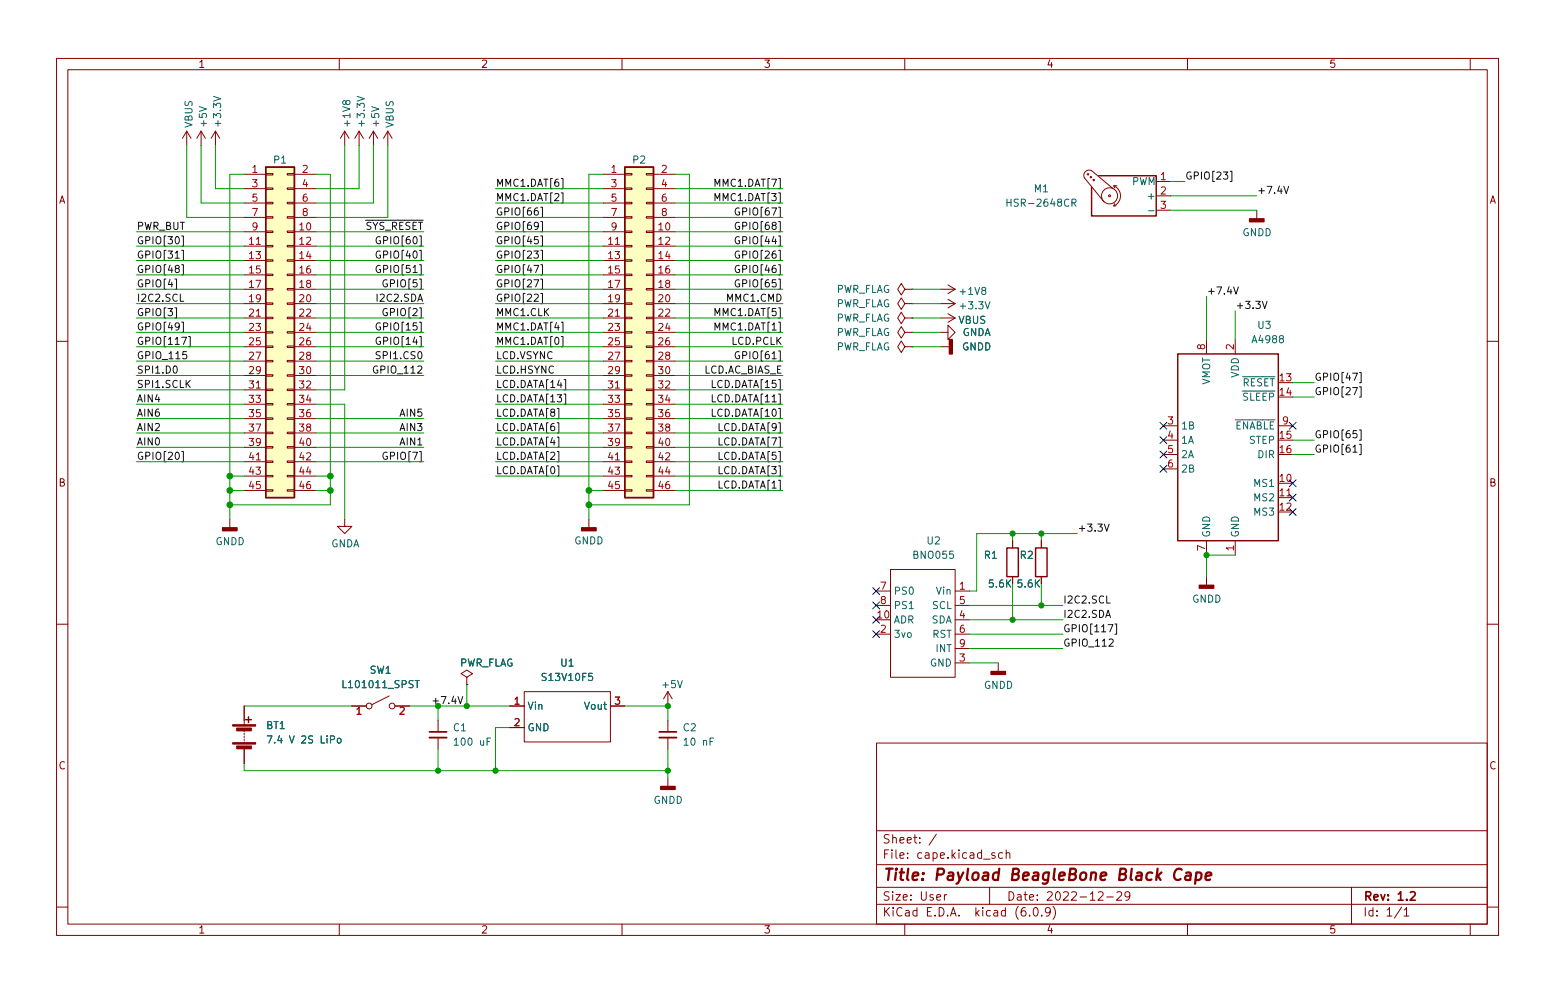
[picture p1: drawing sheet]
<svg xmlns="http://www.w3.org/2000/svg" width="275mm" height="175mm" viewBox="0 0 275 175" stroke-linecap="round" stroke-linejoin="round" font-family="sans-serif">
<g fill="none" stroke="#840000" stroke-width=".18">
<path d="M10 10.3h255v155h-255zM12 12.3h251v151h-251zM60 10.3v2M110 10.3v2M160 10.3v2M210 10.3v2M260 10.3v2M33 23.2l-.7 1.3M33 23.2v2.5M33 23.2l.8 1.3M35.6 23.2l-.8 1.3M35.6 23.2v2.5"/>
<path d="M35.6 23.2l.7 1.3M38.1 23.2l-.8 1.3M38.1 23.2v2.5M38.1 23.2l.8 1.3M43.2 30.8h3.8M43.2 33.3h3.8M43.2 35.9h3.8M43.2 38.4h3.8M47 38.3h1.3v.3h-1.3zM47 35.8h1.3v.2h-1.3zM47 33.2h1.3v.3h-1.3zM47 30.7h1.3v.2h-1.3z"/>
<path d="M50.8 38.3h1.3v.3h-1.3zM50.8 35.8h1.3v.2h-1.3zM50.8 33.2h1.3v.3h-1.3zM50.8 30.7h1.3v.2h-1.3zM52.1 30.8h3.8M52.1 33.3h3.8M52.1 35.9h3.8M52.1 38.4h3.8M61 23.2l-.8 1.3M61 23.2v2.5M61 23.2l.7 1.3M63.5 23.2l-.8 1.3"/>
<path d="M63.5 23.2v2.5M63.5 23.2l.8 1.3M66 23.2l-.7 1.3M66 23.2v2.5M66 23.2l.8 1.3M68.6 23.2l-.8 1.3M68.6 23.2v2.5M68.6 23.2l.7 1.3M106.7 30.8h3.8M106.7 33.3h3.8M106.7 35.9h3.8M106.7 38.4h3.8"/>
<path d="M110.5 38.3h1.3v.3h-1.3zM110.5 35.8h1.3v.2h-1.3zM110.5 33.2h1.3v.3h-1.3zM110.5 30.7h1.3v.2h-1.3zM114.3 38.3h1.3v.3h-1.3zM114.3 35.8h1.3v.2h-1.3zM114.3 33.2h1.3v.3h-1.3zM114.3 30.7h1.3v.2h-1.3zM115.6 30.8h3.8M115.6 33.3h3.8M115.6 35.9h3.8M115.6 38.4h3.8"/>
<path d="M196.8 33.3l-3.8-3.1a.94 .94 0 0 0-1.1 .1 .94 .94 0 0 0-.1 1.1l3.4 4.2M197 32.8a1.93 1.93 0 0 1 1.1 1.8 1.93 1.93 0 0 1-1.1 1.8M197 36.4h.4M197 32.8h.5M197 32.8l.1 .4M197.1 36l-.1 .4M204.5 32.1h2.5M204.5 34.6h2.5M204.5 37.2h2.5M222.2 37.2v1.5M43.2 51.1h3.8M43.2 41h3.8"/>
<path d="M43.2 43.5h3.8M43.2 46h3.8M43.2 48.6h3.8M43.2 53.7h3.8M43.2 56.2h3.8M43.2 58.7h3.8M47 58.6h1.3v.3h-1.3zM47 56.1h1.3v.2h-1.3zM47 53.5h1.3v.3h-1.3zM47 51h1.3v.3h-1.3zM47 48.5h1.3v.2h-1.3zM47 45.9h1.3v.3h-1.3z"/>
<path d="M47 43.4h1.3v.2h-1.3zM47 40.8h1.3v.3h-1.3zM50.8 58.6h1.3v.3h-1.3zM50.8 56.1h1.3v.2h-1.3zM50.8 53.5h1.3v.3h-1.3zM50.8 51h1.3v.3h-1.3zM50.8 48.5h1.3v.2h-1.3zM50.8 45.9h1.3v.3h-1.3zM50.8 43.4h1.3v.2h-1.3zM50.8 40.8h1.3v.3h-1.3zM52.1 51.1h3.8M52.1 41h3.8"/>
<path d="M52.1 43.5h3.8M52.1 46h3.8M52.1 48.6h3.8M52.1 53.7h3.8M52.1 56.2h3.8M52.1 58.7h3.8M106.7 51.1h3.8M106.7 41h3.8M106.7 43.5h3.8M106.7 46h3.8M106.7 48.6h3.8M106.7 53.7h3.8"/>
<path d="M106.7 56.2h3.8M106.7 58.7h3.8M110.5 58.6h1.3v.3h-1.3zM110.5 56.1h1.3v.2h-1.3zM110.5 53.5h1.3v.3h-1.3zM110.5 51h1.3v.3h-1.3zM110.5 48.5h1.3v.2h-1.3zM110.5 45.9h1.3v.3h-1.3zM110.5 43.4h1.3v.2h-1.3zM110.5 40.8h1.3v.3h-1.3zM114.3 58.6h1.3v.3h-1.3zM114.3 56.1h1.3v.2h-1.3z"/>
<path d="M114.3 53.5h1.3v.3h-1.3zM114.3 51h1.3v.3h-1.3zM114.3 48.5h1.3v.2h-1.3zM114.3 45.9h1.3v.3h-1.3zM114.3 43.4h1.3v.2h-1.3zM114.3 40.8h1.3v.3h-1.3zM115.6 51.1h3.8M115.6 41h3.8M115.6 43.5h3.8M115.6 46h3.8M115.6 48.6h3.8M115.6 53.7h3.8"/>
<path d="M115.6 56.2h3.8M115.6 58.7h3.8M160 58.7l-.6-1-.7 1 .7 1.1 .6-1.1h1.3M160 51.1l-.6-1-.7 1 .7 1 .6-1h1.3M160 53.7l-.6-1.1-.7 1.1 .7 1 .6-1h1.3M160 56.2l-.6-1-.7 1 .7 1 .6-1h1.3M161.3 58.7h.1M161.3 51.1h.1M161.3 53.7h.1M161.3 56.2h.1M166.4 58.7h1.2v-1.2l1.3 1.2-1.3 1.3v-1.3M166.4 51.1h2.5"/>
<path d="M166.4 53.7h2.5M166.4 56.2h2.5M167.6 50.4l1.3 .7M167.6 55.4l1.3 .8M167.6 52.9l1.3 .8M168.9 51.1l-1.3 .8M168.9 56.2l-1.3 .8M168.9 53.7l-1.3 .7M10 60.3h2M43.2 61.3h3.8M43.2 63.8h3.8M43.2 66.4h3.8"/>
<path d="M43.2 68.9h3.8M43.2 71.4h3.8M43.2 74h3.8M43.2 76.5h3.8M43.2 79.1h3.8M47 78.9h1.3v.3h-1.3zM47 76.4h1.3v.3h-1.3zM47 73.9h1.3v.2h-1.3zM47 71.3h1.3v.3h-1.3zM47 68.8h1.3v.2h-1.3zM47 66.2h1.3v.3h-1.3zM47 63.7h1.3v.3h-1.3z"/>
<path d="M47 61.2h1.3v.2h-1.3zM50.8 78.9h1.3v.3h-1.3zM50.8 76.4h1.3v.3h-1.3zM50.8 73.9h1.3v.2h-1.3zM50.8 71.3h1.3v.3h-1.3zM50.8 68.8h1.3v.2h-1.3zM50.8 66.2h1.3v.3h-1.3zM50.8 63.7h1.3v.3h-1.3zM50.8 61.2h1.3v.2h-1.3zM52.1 61.3h3.8M52.1 63.8h3.8M52.1 66.4h3.8"/>
<path d="M52.1 68.9h3.8M52.1 71.4h3.8M52.1 74h3.8M52.1 76.5h3.8M52.1 79.1h3.8M106.7 61.3h3.8M106.7 63.8h3.8M106.7 66.4h3.8M106.7 68.9h3.8M106.7 71.4h3.8M106.7 74h3.8M106.7 76.5h3.8"/>
<path d="M106.7 79.1h3.8M110.5 78.9h1.3v.3h-1.3zM110.5 76.4h1.3v.3h-1.3zM110.5 73.9h1.3v.2h-1.3zM110.5 71.3h1.3v.3h-1.3zM110.5 68.8h1.3v.2h-1.3zM110.5 66.2h1.3v.3h-1.3zM110.5 63.7h1.3v.3h-1.3zM110.5 61.2h1.3v.2h-1.3zM114.3 78.9h1.3v.3h-1.3zM114.3 76.4h1.3v.3h-1.3zM114.3 73.9h1.3v.2h-1.3z"/>
<path d="M114.3 71.3h1.3v.3h-1.3zM114.3 68.8h1.3v.2h-1.3zM114.3 66.2h1.3v.3h-1.3zM114.3 63.7h1.3v.3h-1.3zM114.3 61.2h1.3v.2h-1.3zM115.6 61.3h3.8M115.6 63.8h3.8M115.6 66.4h3.8M115.6 68.9h3.8M115.6 71.4h3.8M115.6 74h3.8M115.6 76.5h3.8"/>
<path d="M115.6 79.1h3.8M160 61.3l-.6-1-.7 1 .7 1 .6-1h1.3M161.3 61.3h.1M166.4 61.3h1.5M205.7 75.3h2.6M205.7 77.8h2.6M213.4 60v2.6M218.4 60v2.6M226.1 75.3h2.5M263 60.3h2M40.6 91.8v1.5M43.2 81.6h3.8"/>
<path d="M43.2 84.1h3.8M43.2 86.7h3.8M47 86.6h1.3v.2h-1.3zM47 84h1.3v.3h-1.3zM47 81.5h1.3v.2h-1.3zM50.8 86.6h1.3v.2h-1.3zM50.8 84h1.3v.3h-1.3zM50.8 81.5h1.3v.2h-1.3zM52.1 81.6h3.8M52.1 84.1h3.8M52.1 86.7h3.8M61 91.8v1.2h1.2l-1.2 1.3-1.3-1.3h1.3"/>
<path d="M104.1 91.8v1.5M106.7 81.6h3.8M106.7 84.1h3.8M106.7 86.7h3.8M110.5 86.6h1.3v.2h-1.3zM110.5 84h1.3v.3h-1.3zM110.5 81.5h1.3v.2h-1.3zM114.3 86.6h1.3v.2h-1.3zM114.3 84h1.3v.3h-1.3zM114.3 81.5h1.3v.2h-1.3zM115.6 81.6h3.8M115.6 84.1h3.8"/>
<path d="M115.6 86.7h3.8M179.1 95.6v1.2M184.1 95.6v1.2M205.7 80.3h2.6M205.7 82.9h2.6M213.4 95.6v2.5M218.4 95.6v2.5M226.1 88h2.5M10 110.3h2M82.5 119.7l1.1-.6-1.1-.7-1 .7 1 .6v1.3M154.9 104.5h2.6M154.9 112.1h2.6"/>
<path d="M154.9 107h2.6M157.5 100.7h11.4v19h-11.4zM168.9 104.5h2.5M168.9 112.1h2.5M168.9 117.2h2.5M168.9 109.5h2.5M168.9 107h2.5M168.9 114.6h2.5M176.5 117.2v1.5M179.1 101.9v1.3M184.1 101.9v1.3M213.4 101.9v1.5"/>
<path d="M263 110.3h2M43.2 124.8v3.3M43.2 129.1v.3M43.2 129.6v.3M43.2 130.1v.3M43.2 130.6v.3M43.2 131.1v.3M43.2 132.4v2.5M62.2 124.8h2.6M68.8 123l-3 1.5M69.8 124.8h2.6M77.5 127.3v2.1"/>
<path d="M77.5 130.4v2M82.5 121h.1M90.2 124.8h2.5M90.2 128.6h2.5M92.7 122.2h15.2v8.9h-15.2zM107.9 124.8h2.6M118.1 122.2v2.6M118.1 127.3v2.1M118.1 130.4v2M118.1 137.5v1.5M118.1 122.2l-.8 1.3M118.1 122.2l.8 1.3"/>
<path d="M155 131.3h108v32h-108zM155 159.8h108M155 156.8h108M155 152.8h108M155 146.8h108M165.6 147.4l-1.3 2M167 158.1v1M167.4 158.1l-.2 .1-.2 .2M175 156.8v3M175.9 150.8l-.3-.1-.2 .2v.2l.5 .2v.3h-.5M177.3 150.8l-.4-.1-.3 .3v.4l.1 .2h.6M177.9 150.9l.3-.2 .3 .1 .1 .9"/>
<path d="M177.9 150.2v1.5M194.2 157.8l.6-.2 .2 .2 .1 .2-.9 1.1h.9M195.7 158.5h1.2M197.5 157.8l.6-.2 .2 .2 .1 .2-1 1.1h1M199.8 158.3l-.3 .2h-.4l-.2-.2 .2-.6 .4-.1 .2 .2a.99 .99 0 0 1-.3 1.3h-.3M239 156.8v6.5M10 160.3h2M60 163.3v2M110 163.3v2M160 163.3v2M182.1 161.8v.1M182.9 160.5l.2-.1a.81 .81 0 0 1 .6 .6 .81 .81 0 0 1-.3 .8l-.2 .1a.81 .81 0 0 1-.6-.6 .81 .81 0 0 1 .3-.8z"/>
<path d="M184.2 161.8v.1M185.7 161.1l-.3 .2h-.2l-.3-.2 .1-.6 .4-.1 .3 .2a.99 .99 0 0 1-.4 1.3h-.3M186.2 160.2a1.72 1.72 0 0 1 0 2.3M210 163.3v2M247.9 160.3l-1.3 2M248.3 160.8l.4-.4v1.5M248.3 161.9h.9M260 163.3v2M263 160.3h2"/>
<circle cx="192.4" cy="30.8" r=".13"/>
<circle cx="192.9" cy="31.3" r=".13"/>
<circle cx="193.4" cy="31.8" r=".13"/>
<circle cx="196.2" cy="34.6" r=".18"/>
<circle cx="196.2" cy="34.6" r="1.42"/>
<circle cx="65.3" cy="124.8" r=".51"/>
<circle cx="69.3" cy="124.8" r=".51"/>
</g>
<path d="M75.9 129.4h3.1M116.6 129.4h3M249.4 157.8l.6-.2 .2 .2 .1 .2-1 1.1h1" fill="none" stroke="#840000" stroke-width=".3"/>
<path d="M209 153.7a.88 .88 0 0 0-1 0 .88 .88 0 0 0-.4 1 .69 .69 0 0 0 .3 .8 .69 .69 0 0 0 .9-.2M209.8 154.3l.2-.1 .5 .1v1.2M210.6 154.7l-.7 .1a.4 .4 0 0 0-.3 .3 .4 .4 0 0 0 .2 .4l.7-.1M211.6 154.3l.2-.1 .5 .1 .2 .3-.1 .6a.66 .66 0 0 1-1 .2M211.6 154.2l-.3 2M213.2 154.9l1-.2-.1-.4-.1-.1-.6 .1-.2 .9 .2 .3 .6-.1" fill="none" stroke="#840000" stroke-width=".4"/>
<path d="M178.1 35.2v1.3M178.1 35.8h.7M189.6 35.9l.6-.1 .1-.2-.1-.3-.6-.1v1.3M189.9 35.9l.4 .6M203.1 37.2h1M47.3 130.1h.8l-.5 1.2M59.7 130.6l.2-.1 .4 .1v.5l-.1 .2h-.3l-.2-.1zM73.4 120.3h.7" fill="none" stroke="#006464" stroke-width=".18"/>
<path d="M47 29.5h5.1v58.5h-5.1zM110.5 29.5h5.1v58.5h-5.1zM194.3 31.1h10.2v7.1h-11.5v-5.1M208.3 62.6h17.8v33h-17.8zM178.1 96.8h2v5.1h-2zM183.1 96.8h2.1v5.1h-2.1zM43.4 127.2h1M43.9 126.7v1" fill="none" stroke="#840000" stroke-width=".25"/>
<g fill="#ffffc2" stroke="#ffffc2" stroke-width=".18">
<path d="M47 29.5h5.1v58.5h-5.1z"/>
<path d="M110.5 29.5h5.1v58.5h-5.1z"/>
</g>
<path d="M75.9 130.4h3.1M116.6 130.4h3" fill="none" stroke="#840000" stroke-width=".33"/>
<g fill="#840000" stroke="#840000" stroke-width=".25">
<path d="M212.1 103.4h2.5v.6h-2.5z"/>
<path d="M116.8 139h2.6v.5h-2.6z"/>
<path d="M221 38.7h2.5v.5h-2.5z"/>
<path d="M102.9 93.3h2.5v.5h-2.5z"/>
<path d="M175.3 118.7h2.5v.5h-2.5z"/>
<path d="M167.9 60h.5v2.6h-.5z"/>
<path d="M39.4 93.3h2.5v.5h-2.5z"/>
</g>
<g fill="#840000" stroke="#840000" stroke-width=".18">
<path d="M41.1 131.3h4.1v.2h-4.1z"/>
<path d="M41.1 128.1h4.1v.2h-4.1z"/>
<path d="M41.9 131.8h2.5v.6h-2.5z"/>
<path d="M41.9 128.7h2.5v.5h-2.5z"/>
</g>
<g fill="none" stroke="#0f0f0f" stroke-width=".18">
<path d="M95.6 36.6h.3v1.8h-.3M95.6 39.2h.3v1.8h-.3M99.3 34.1h.3v1.8h-.3M99.3 31.5h.3v1.9h-.3M126.4 35.5v-1.3l.5 .9 .4-.9v1.3M126.4 32.9v-1.2l.5 .9 .4-.9v1.2M130.7 36.8a.59 .59 0 0 0-.7 .6 .59 .59 0 0 0 .7 .6l.1-.5h-.2M130.7 39.3a.59 .59 0 0 0-.7 .6 .59 .59 0 0 0 .7 .6l.1-.5h-.2M217.5 30.3h.4v1.8h-.4M227 32.9l.5 1.3 .4-1.3M30.9 54.4h.3v1.8h-.3M30.9 49.3h.3v1.8h-.3"/>
<path d="M31.9 52v1.3h.6M32.1 56.9h.3v1.9h-.3M32.1 46.8h.3v1.8h-.3M32.1 41.7h.3v1.8h-.3M32.1 44.2h.3v1.9h-.3M33.3 59.5h.3v1.8h-.3M67.2 47a.59 .59 0 0 0-.7 .5 .59 .59 0 0 0 .7 .6l.1-.5h-.2M67.2 44.4a.59 .59 0 0 0-.7 .6 .59 .59 0 0 0 .7 .6l.1-.5h-.2M67.2 41.9a.59 .59 0 0 0-.7 .6 .59 .59 0 0 0 .7 .5l.1-.4h-.2M67.2 57.1a.59 .59 0 0 0-.7 .6 .59 .59 0 0 0 .7 .6l.1-.5h-.2M67.2 59.7a.59 .59 0 0 0-.7 .5 .59 .59 0 0 0 .7 .6l.1-.5h-.2M68.4 49.5a.59 .59 0 0 0-.7 .6 .59 .59 0 0 0 .7 .6l.1-.5h-.2"/>
<path d="M68.4 54.6a.59 .59 0 0 0-.7 .6 .59 .59 0 0 0 .7 .5l.1-.4h-.2M95.6 41.7h.3v1.8h-.3M95.6 49.3h.3v1.8h-.3M95.6 44.2h.3v1.9h-.3M95.6 46.8h.3v1.8h-.3M95.6 51.9h.3v1.8h-.3M99.3 56.9h.3v1.9h-.3M99.3 59.5h.3v1.8h-.3M126.4 55.8v-1.3l.5 .9 .4-.9v1.3M126.4 58.3v-1.2l.5 .9 .4-.9v1.2M130.7 47a.59 .59 0 0 0-.7 .5 .59 .59 0 0 0 .7 .6l.1-.5h-.2M130.7 41.9a.59 .59 0 0 0-.7 .6 .59 .59 0 0 0 .7 .5l.1-.4h-.2"/>
<path d="M130.7 44.4a.59 .59 0 0 0-.7 .6 .59 .59 0 0 0 .7 .6l.1-.5h-.2M130.7 49.5a.59 .59 0 0 0-.7 .6 .59 .59 0 0 0 .7 .6l.1-.5h-.2M218.2 50.7l.4 1.3 .4-1.3M223.2 53.3l.5 1.2 .4-1.2M30.8 64.7h.1a.68 .68 0 0 1 .5 .6 .68 .68 0 0 1-.5 .7 .84 .84 0 0 1-.1-1.3zM32.1 79.8h.3v1.8h-.3M33 62.1h-.6l-.1 .6 .2-.1 .4 .1 .1 .2v.4l-.2 .1-.5-.1M66.7 64.7a.59 .59 0 0 0-.7 .6 .59 .59 0 0 0 .7 .6l.1-.5h-.2M67.2 62.2l-.5-.1-.1 .2v.3l.5 .3 .1 .3-.2 .2h-.5M68.4 80a.59 .59 0 0 0-.7 .6 .59 .59 0 0 0 .7 .5l.1-.4h-.2M99.7 67.1h.3v1.8h-.3M99.7 69.6h.3v1.9h-.3"/>
<path d="M130.7 62.2a.59 .59 0 0 0-.7 .6 .59 .59 0 0 0 .7 .6l.1-.5h-.2M240.4 76h.3v1.8h-.3M240.4 78.5h.3v1.8h-.3M240.4 65.8h.3v1.8h-.3M240.4 68.4h.3v1.8h-.3M195.3 92.6l.4 1.3 .4-1.3M195.7 105.3v1.3h.6M196.1 113.1l.5-.2 .3 .4-.8 .9h.8M197.2 110.3h.3v1.8h-.3M81 123.1l.4 1.3 .4-1.3"/>
</g>
<g fill="none" stroke="#009600" stroke-width=".18">
<path d="M33 25.7v12.7h10.2M35.6 25.7v10.2h7.6M38.1 25.7v7.6h5.1M43.2 30.8h-2.6v61M55.9 30.8h2.5v58.4h-17.8M61 25.7v43.2h-5.1M63.5 25.7v7.6h-7.6M66 25.7v10.2h-10.1M68.6 25.7v12.7h-12.7M87.6 38.4h19.1M87.6 33.3h19.1M87.6 35.9h19.1"/>
<path d="M106.7 30.8h-2.6v61M119.4 38.4h19M119.4 33.3h19M119.4 35.9h19M119.4 30.8h2.5v58.4h-17.8M207 32.1h2.5M207 34.6h15.2M207 37.2h15.2M24.1 53.7h19.1M24.1 56.2h19.1M24.1 48.6h19.1M24.1 41h19.1"/>
<path d="M24.1 46h19.1M24.1 43.5h19.1M24.1 58.7h19.1M24.1 51.1h19.1M55.9 53.7h19M55.9 56.2h19M55.9 48.6h19M55.9 41h19M55.9 46h19M55.9 43.5h19M55.9 58.7h19M55.9 51.1h19"/>
<path d="M87.6 53.7h19.1M87.6 56.2h19.1M87.6 48.6h19.1M87.6 41h19.1M87.6 46h19.1M87.6 43.5h19.1M87.6 58.7h19.1M87.6 51.1h19.1M119.4 53.7h19M119.4 56.2h19M119.4 48.6h19M119.4 41h19"/>
<path d="M119.4 46h19M119.4 43.5h19M119.4 58.7h19M119.4 51.1h19M161.3 53.7h5.1M161.3 56.2h5.1M161.3 58.7h5.1M161.3 51.1h5.1M213.4 52.4v7.6M218.4 54.9v5.1M24.1 63.8h19.1M24.1 66.4h19.1"/>
<path d="M24.1 71.4h19.1M24.1 61.3h19.1M24.1 74h19.1M24.1 76.5h19.1M24.1 79.1h19.1M24.1 68.9h19.1M55.9 63.8h19M55.9 66.4h19M55.9 71.4h5.1v20.4M55.9 61.3h19M55.9 74h19M55.9 76.5h19"/>
<path d="M55.9 79.1h19M87.6 63.8h19.1M87.6 66.4h19.1M87.6 71.4h19.1M87.6 61.3h19.1M87.6 74h19.1M87.6 76.5h19.1M87.6 79.1h19.1M87.6 68.9h19.1M119.4 63.8h19M119.4 66.4h19M119.4 71.4h19"/>
<path d="M119.4 61.3h19M119.4 74h19M119.4 76.5h19M119.4 79.1h19M119.4 68.9h19M161.3 61.3h5.1M228.6 67.6h3.8M228.6 70.2h3.8M228.6 77.8h3.8M24.1 81.6h19.1M40.6 84.1h2.6M40.6 86.7h2.6"/>
<path d="M55.9 81.6h19M55.9 84.1h2.5M55.9 86.7h2.5M87.6 81.6h19.1M87.6 84.1h19.1M104.1 86.7h2.6M119.4 81.6h19M119.4 84.1h19M119.4 86.7h19M179.1 94.3v1.3M184.1 94.3v1.3M190.5 94.3h-17.8v10.2h-1.3"/>
<path d="M218.4 98.1h-5v3.8M228.6 80.3h3.8M171.4 109.5h16.6M171.4 117.2h5.1M171.4 114.6h16.6M171.4 107h16.6M171.4 112.1h16.6M179.1 103.2v6.3M184.1 103.2v3.8M43.2 124.8h19M43.2 134.9v1.3h74.9M72.4 124.8h17.8"/>
<path d="M77.5 124.8v2.5M77.5 132.4v3.8M82.5 121v3.8M90.2 128.6h-2.6v7.6M110.5 124.8h7.6v2.5M118.1 132.4v5.1"/>
</g>
<g fill="none" stroke="#000084" stroke-width=".18">
<path d="M205.1 74.6l1.2 1.3M205.1 77.2l1.2 1.2M205.1 79.7l1.2 1.2M206.3 74.6l-1.2 1.3M206.3 77.2l-1.2 1.2M206.3 79.7l-1.2 1.2M228 74.6l1.2 1.3M229.2 74.6l-1.2 1.3M205.1 82.3l1.2 1.2M206.3 82.3l-1.2 1.2M228 87.3l1.2 1.3M228 84.8l1.2 1.2"/>
<path d="M228 89.9l1.2 1.2M229.2 87.3l-1.2 1.3M229.2 84.8l-1.2 1.2M229.2 89.9l-1.2 1.2M154.3 108.9l1.2 1.3M154.3 111.5l1.2 1.2M154.3 106.4l1.2 1.2M154.3 103.9l1.2 1.2M155.5 108.9l-1.2 1.3M155.5 111.5l-1.2 1.2M155.5 106.4l-1.2 1.2M155.5 103.9l-1.2 1.2"/>
</g>
<g fill="#009600" stroke="#009600" stroke-width=".18">
<circle cx="179.1" cy="109.5" r=".46"/>
<circle cx="184.1" cy="107" r=".46"/>
<circle cx="213.4" cy="98.1" r=".46"/>
<circle cx="179.1" cy="94.3" r=".46"/>
<circle cx="184.1" cy="94.3" r=".46"/>
<circle cx="82.5" cy="124.8" r=".46"/>
<circle cx="104.1" cy="89.2" r=".51"/>
<circle cx="104.1" cy="86.7" r=".51"/>
<circle cx="118.1" cy="136.2" r=".46"/>
<circle cx="118.1" cy="124.8" r=".46"/>
<circle cx="77.5" cy="136.2" r=".46"/>
<circle cx="87.6" cy="136.2" r=".46"/>
<circle cx="77.5" cy="124.8" r=".46"/>
<circle cx="58.4" cy="84.1" r=".51"/>
<circle cx="40.6" cy="86.7" r=".51"/>
<circle cx="40.6" cy="89.2" r=".51"/>
<circle cx="40.6" cy="84.1" r=".51"/>
<circle cx="58.4" cy="86.7" r=".51"/>
</g>
<text font-size="2.8" fill="#840000" x="156" y="155.6">Title: Payload BeagleBone Black Cape</text>
<g font-size="2.1" fill="#840000">
<text x="156" y="149.1">Sheet: /</text>
<text x="156" y="151.8">File: cape.kicad_sch</text>
<text x="156" y="162">KiCad E.D.A. kicad (6.0.9)</text>
<text x="156" y="159.2">Size: User</text>
<text x="178" y="159.2">Date: 2022-12-29</text>
<text x="241" y="159.2">Rev: 1.2</text>
<text x="241" y="162">Id: 1/1</text>
</g>
<g font-size="1.8" fill="#840000">
<text x="35" y="12">1</text>
<text x="85" y="12">2</text>
<text x="135" y="12">3</text>
<text x="185" y="12">4</text>
<text x="235" y="12">5</text>
<text x="10.3" y="36">A</text>
<text x="263.4" y="36">A</text>
<text x="10.3" y="86">B</text>
<text x="263.4" y="86">B</text>
<text x="10.3" y="136">C</text>
<text x="263.4" y="136">C</text>
<text x="35" y="165">1</text>
<text x="85" y="165">2</text>
<text x="135" y="165">3</text>
<text x="185" y="165">4</text>
<text x="235" y="165">5</text>
</g>
<g font-size="1.8" fill="#006464">
<text x="34" y="22.6" transform="rotate(-90 34 22.6)">VBUS</text>
<text x="36.6" y="22.3" transform="rotate(-90 36.6 22.3)">+5V</text>
<text x="39.1" y="22.1" transform="rotate(-90 39.1 22.1)">+3.3V</text>
<text x="62" y="22.1" transform="rotate(-90 62 22.1)">+1V8</text>
<text x="64.5" y="22.1" transform="rotate(-90 64.5 22.1)">+3.3V</text>
<text x="67.1" y="22.3" transform="rotate(-90 67.1 22.3)">+5V</text>
<text x="69.6" y="22.6" transform="rotate(-90 69.6 22.6)">VBUS</text>
<text x="48.4" y="28.9">P1</text>
<text x="111.9" y="28.9">P2</text>
<text x="182.9" y="34">M1</text>
<text x="200.1" y="32.7">PWM</text>
<text x="203.4" y="35.2">+</text>
<text x="178.7" y="36.5">HSR-2648CR</text>
<text x="219.7" y="41.7">GNDD</text>
<text x="147.7" y="51.8">PWR_FLAG</text>
<text x="169.9" y="52.1">+1V8</text>
<text x="147.7" y="59.4">PWR_FLAG</text>
<text x="147.7" y="54.3">PWR_FLAG</text>
<text x="147.7" y="56.8">PWR_FLAG</text>
<text x="169.5" y="57.2">VBUS</text>
<text x="170" y="54.7">+3.3V</text>
<text x="170.1" y="59.4">GNDA</text>
<text x="222.5" y="58.1">U3</text>
<text x="147.7" y="61.9">PWR_FLAG</text>
<text x="170.1" y="61.9">GNDD</text>
<text x="221.6" y="60.6">A4988</text>
<text x="214" y="68.2" transform="rotate(-90 214 68.2)">VMOT</text>
<text x="218.3" y="68.3">~{RESET}</text>
<text x="218.4" y="70.8">~{SLEEP}</text>
<text x="219.1" y="66.8" transform="rotate(-90 219.1 66.8)">VDD</text>
<text x="208.8" y="75.9">1B</text>
<text x="216.9" y="75.9">~{ENABLE}</text>
<text x="208.8" y="78.4">1A</text>
<text x="208.8" y="81">2A</text>
<text x="208.8" y="83.5">2B</text>
<text x="220.9" y="78.4">STEP</text>
<text x="222.5" y="81">DIR</text>
<text x="221.9" y="86">MS1</text>
<text x="221.9" y="88.6">MS2</text>
<text x="214" y="95.1" transform="rotate(-90 214 95.1)">GND</text>
<text x="219.1" y="95.1" transform="rotate(-90 219.1 95.1)">GND</text>
<text x="221.9" y="91.1">MS3</text>
<text x="38.1" y="96.3">GNDD</text>
<text x="58.5" y="96.7">GNDA</text>
<text x="101.5" y="96.2">GNDD</text>
<text x="161.7" y="98.7">BNO055</text>
<text x="164" y="96.2">U2</text>
<text x="174.1" y="98.7">R1</text>
<text x="180.4" y="98.7">R2</text>
<text x="158" y="105.1">PS0</text>
<text x="158" y="107.6">PS1</text>
<text x="164.9" y="107.6">SCL</text>
<text x="165.6" y="105.1">Vin</text>
<text x="175" y="103.8">5.6K</text>
<text x="180.1" y="103.8">5.6K</text>
<text x="210.8" y="106.5">GNDD</text>
<text x="158" y="110.2">ADR</text>
<text x="158" y="112.7">3vo</text>
<text x="164.7" y="110.2">SDA</text>
<text x="164.9" y="112.7">RST</text>
<text x="65.4" y="119.1">SW1</text>
<text x="81.1" y="117.8">PWR_FLAG</text>
<text x="99.2" y="117.8">U1</text>
<text x="164.5" y="117.8">GND</text>
<text x="165.6" y="115.3">INT</text>
<text x="61" y="121.6">L101011_SPST</text>
<text x="93.2" y="125.4">Vin</text>
<text x="96.2" y="120.3">S13V10F5</text>
<text x="103.5" y="125.4">Vout</text>
<text x="117.3" y="121.6">+5V</text>
<text x="174" y="121.7">GNDD</text>
<text x="47.1" y="128.8">BT1</text>
<text x="48.3" y="131.4">7.4 V 2S LiPo</text>
<text x="80.2" y="129.2">C1</text>
<text x="80.7" y="131.8">100 uF</text>
<text x="93.2" y="129.2">GND</text>
<text x="120.8" y="129.2">C2</text>
<text x="121.2" y="131.8">10 nF</text>
<text x="115.6" y="142.1">GNDD</text>
</g>
<g font-size="1.8" fill="#a90000">
<text x="44.6" y="30.6">1</text>
<text x="44.6" y="33.1">3</text>
<text x="44.6" y="35.6">5</text>
<text x="53.5" y="30.6">2</text>
<text x="53.5" y="33.1">4</text>
<text x="53.5" y="35.6">6</text>
<text x="108.1" y="30.6">1</text>
<text x="108.1" y="33.1">3</text>
<text x="108.1" y="35.6">5</text>
<text x="117" y="30.6">2</text>
<text x="117" y="33.1">4</text>
<text x="117" y="35.6">6</text>
<text x="205.2" y="31.8">1</text>
<text x="205.2" y="34.4">2</text>
<text x="44.6" y="38.2">7</text>
<text x="44.6" y="40.7">9</text>
<text x="53" y="40.7">10</text>
<text x="53.5" y="38.2">8</text>
<text x="108.1" y="38.2">7</text>
<text x="108.1" y="40.7">9</text>
<text x="116.5" y="40.7">10</text>
<text x="117" y="38.2">8</text>
<text x="205.2" y="36.9">3</text>
<text x="44.1" y="43.3">11</text>
<text x="44.1" y="45.8">13</text>
<text x="53" y="43.3">12</text>
<text x="53" y="45.8">14</text>
<text x="107.6" y="43.3">11</text>
<text x="107.6" y="45.8">13</text>
<text x="116.5" y="43.3">12</text>
<text x="116.5" y="45.8">14</text>
<text x="44.1" y="48.3">15</text>
<text x="44.1" y="50.9">17</text>
<text x="44.1" y="53.4">19</text>
<text x="53" y="48.3">16</text>
<text x="53" y="50.9">18</text>
<text x="53" y="53.4">20</text>
<text x="107.6" y="48.3">15</text>
<text x="107.6" y="50.9">17</text>
<text x="107.6" y="53.4">19</text>
<text x="116.5" y="48.3">16</text>
<text x="116.5" y="50.9">18</text>
<text x="116.5" y="53.4">20</text>
<text x="44.1" y="56">21</text>
<text x="44.1" y="58.5">23</text>
<text x="53" y="56">22</text>
<text x="53" y="58.5">24</text>
<text x="107.6" y="56">21</text>
<text x="107.6" y="58.5">23</text>
<text x="116.5" y="56">22</text>
<text x="116.5" y="58.5">24</text>
<text x="44.1" y="61">25</text>
<text x="44.1" y="63.6">27</text>
<text x="53" y="61">26</text>
<text x="53" y="63.6">28</text>
<text x="107.6" y="61">25</text>
<text x="107.6" y="63.6">27</text>
<text x="116.5" y="61">26</text>
<text x="116.5" y="63.6">28</text>
<text x="213.1" y="61.8" transform="rotate(-90 213.1 61.8)">8</text>
<text x="218.2" y="61.8" transform="rotate(-90 218.2 61.8)">2</text>
<text x="44.1" y="66.1">29</text>
<text x="44.1" y="68.7">31</text>
<text x="44.1" y="71.2">33</text>
<text x="53" y="66.1">30</text>
<text x="53" y="68.7">32</text>
<text x="53" y="71.2">34</text>
<text x="107.6" y="66.1">29</text>
<text x="107.6" y="68.7">31</text>
<text x="107.6" y="71.2">33</text>
<text x="116.5" y="66.1">30</text>
<text x="116.5" y="68.7">32</text>
<text x="116.5" y="71.2">34</text>
<text x="226.3" y="67.4">13</text>
<text x="226.3" y="69.9">14</text>
<text x="44.1" y="73.7">35</text>
<text x="44.1" y="76.3">37</text>
<text x="53" y="73.7">36</text>
<text x="53" y="76.3">38</text>
<text x="107.6" y="73.7">35</text>
<text x="107.6" y="76.3">37</text>
<text x="116.5" y="73.7">36</text>
<text x="116.5" y="76.3">38</text>
<text x="206.5" y="75">3</text>
<text x="206.5" y="77.5">4</text>
<text x="226.3" y="77.5">15</text>
<text x="226.8" y="75">9</text>
<text x="44.1" y="78.8">39</text>
<text x="44.1" y="81.4">41</text>
<text x="44.1" y="83.9">43</text>
<text x="53" y="78.8">40</text>
<text x="53" y="81.4">42</text>
<text x="53" y="83.9">44</text>
<text x="107.6" y="78.8">39</text>
<text x="107.6" y="81.4">41</text>
<text x="107.6" y="83.9">43</text>
<text x="116.5" y="78.8">40</text>
<text x="116.5" y="81.4">42</text>
<text x="116.5" y="83.9">44</text>
<text x="206.5" y="80.1">5</text>
<text x="206.5" y="82.6">6</text>
<text x="226.3" y="80.1">16</text>
<text x="44.1" y="86.4">45</text>
<text x="53" y="86.4">46</text>
<text x="107.6" y="86.4">45</text>
<text x="116.5" y="86.4">46</text>
<text x="226.3" y="85.2">10</text>
<text x="226.3" y="87.7">11</text>
<text x="226.3" y="90.2">12</text>
<text x="213.1" y="97.3" transform="rotate(-90 213.1 97.3)">7</text>
<text x="218.2" y="97.3" transform="rotate(-90 218.2 97.3)">1</text>
<text x="155.7" y="104.2">7</text>
<text x="155.7" y="106.8">8</text>
<text x="169.7" y="104.2">1</text>
<text x="169.7" y="106.8">5</text>
<text x="155.2" y="109.3">10</text>
<text x="155.7" y="111.8">2</text>
<text x="169.7" y="109.3">4</text>
<text x="169.7" y="111.8">6</text>
<text x="169.7" y="116.9">3</text>
<text x="169.7" y="114.4">9</text>
<text x="90.9" y="124.5">1</text>
<text x="108.7" y="124.5">3</text>
<text x="63" y="126.3">1</text>
<text x="70.6" y="126.3">2</text>
<text x="90.9" y="128.3">2</text>
</g>
<g font-size="1.8" fill="#0f0f0f">
<text x="87.6" y="35.5">MMC1.DAT[2]</text>
<text x="87.6" y="33">MMC1.DAT[6]</text>
<text x="126.9" y="35.5">MMC1.DAT[3]</text>
<text x="126.9" y="33">MMC1.DAT[7]</text>
<text x="209.5" y="31.7">GPIO[23]</text>
<text x="222.2" y="34.3">+7.4V</text>
<text x="24.1" y="40.6">PWR_BUT</text>
<text x="63.1" y="40.6">~{SYS_RESET}</text>
<text x="87.6" y="38.1">GPIO[66]</text>
<text x="87.6" y="40.6">GPIO[69]</text>
<text x="130.9" y="38.1">GPIO[67]</text>
<text x="130.9" y="40.6">GPIO[68]</text>
<text x="24.1" y="43.2">GPIO[30]</text>
<text x="24.1" y="45.7">GPIO[31]</text>
<text x="67.4" y="45.7">GPIO[40]</text>
<text x="67.4" y="43.2">GPIO[60]</text>
<text x="87.6" y="43.2">GPIO[45]</text>
<text x="87.6" y="45.7">GPIO[23]</text>
<text x="130.9" y="43.2">GPIO[44]</text>
<text x="130.9" y="45.7">GPIO[26]</text>
<text x="24.1" y="53.3">I2C2.SCL</text>
<text x="24.1" y="48.2">GPIO[48]</text>
<text x="24.1" y="50.8">GPIO[4]</text>
<text x="67" y="53.3">I2C2.SDA</text>
<text x="67.4" y="48.2">GPIO[51]</text>
<text x="68.3" y="50.8">GPIO[5]</text>
<text x="87.6" y="50.8">GPIO[27]</text>
<text x="87.6" y="48.2">GPIO[47]</text>
<text x="87.6" y="53.3">GPIO[22]</text>
<text x="128.7" y="53.3">MMC1.CMD</text>
<text x="130.9" y="48.2">GPIO[46]</text>
<text x="130.9" y="50.8">GPIO[65]</text>
<text x="213.4" y="52">+7.4V</text>
<text x="24.1" y="58.4">GPIO[49]</text>
<text x="24.1" y="55.9">GPIO[3]</text>
<text x="67.4" y="58.4">GPIO[15]</text>
<text x="68.3" y="55.9">GPIO[2]</text>
<text x="87.6" y="55.9">MMC1.CLK</text>
<text x="87.6" y="58.4">MMC1.DAT[4]</text>
<text x="126.9" y="55.9">MMC1.DAT[5]</text>
<text x="126.9" y="58.4">MMC1.DAT[1]</text>
<text x="218.4" y="54.6">+3.3V</text>
<text x="24.1" y="60.9">GPIO[117]</text>
<text x="24.1" y="63.5">GPIO_115</text>
<text x="67.2" y="63.5">SPI1.CS0</text>
<text x="67.4" y="60.9">GPIO[14]</text>
<text x="87.6" y="60.9">MMC1.DAT[0]</text>
<text x="87.6" y="63.5">LCD.VSYNC</text>
<text x="129.5" y="60.9">LCD.PCLK</text>
<text x="130.9" y="63.5">GPIO[61]</text>
<text x="24.1" y="71.1">AIN4</text>
<text x="24.1" y="68.6">SPI1.SCLK</text>
<text x="24.1" y="66">SPI1.D0</text>
<text x="66.6" y="66">GPIO_112</text>
<text x="87.6" y="68.6">LCD.DATA[14]</text>
<text x="87.6" y="71.1">LCD.DATA[13]</text>
<text x="87.6" y="66">LCD.HSYNC</text>
<text x="124.4" y="66">LCD.AC_BIAS_E</text>
<text x="126.2" y="71.1">LCD.DATA[11]</text>
<text x="126.2" y="68.6">LCD.DATA[15]</text>
<text x="232.4" y="67.3">GPIO[47]</text>
<text x="232.4" y="69.8">GPIO[27]</text>
<text x="24.1" y="73.6">AIN6</text>
<text x="24.1" y="76.2">AIN2</text>
<text x="70.9" y="73.6">AIN5</text>
<text x="70.9" y="76.2">AIN3</text>
<text x="87.6" y="73.6">LCD.DATA[8]</text>
<text x="87.6" y="76.2">LCD.DATA[6]</text>
<text x="126.2" y="73.6">LCD.DATA[10]</text>
<text x="127.2" y="76.2">LCD.DATA[9]</text>
<text x="232.4" y="77.4">GPIO[65]</text>
<text x="24.1" y="78.7">AIN0</text>
<text x="24.1" y="81.3">GPIO[20]</text>
<text x="68.3" y="81.3">GPIO[7]</text>
<text x="70.9" y="78.7">AIN1</text>
<text x="87.6" y="81.3">LCD.DATA[2]</text>
<text x="87.6" y="83.8">LCD.DATA[0]</text>
<text x="87.6" y="78.7">LCD.DATA[4]</text>
<text x="127.2" y="81.3">LCD.DATA[5]</text>
<text x="127.2" y="78.7">LCD.DATA[7]</text>
<text x="127.2" y="83.8">LCD.DATA[3]</text>
<text x="232.4" y="80">GPIO[61]</text>
<text x="127.2" y="86.3">LCD.DATA[1]</text>
<text x="190.5" y="94">+3.3V</text>
<text x="188" y="106.7">I2C2.SCL</text>
<text x="188" y="109.2">I2C2.SDA</text>
<text x="188" y="111.7">GPIO[117]</text>
<text x="188" y="114.3">GPIO_112</text>
<text x="76.2" y="124.4">+7.4V</text>
</g>
</svg>
